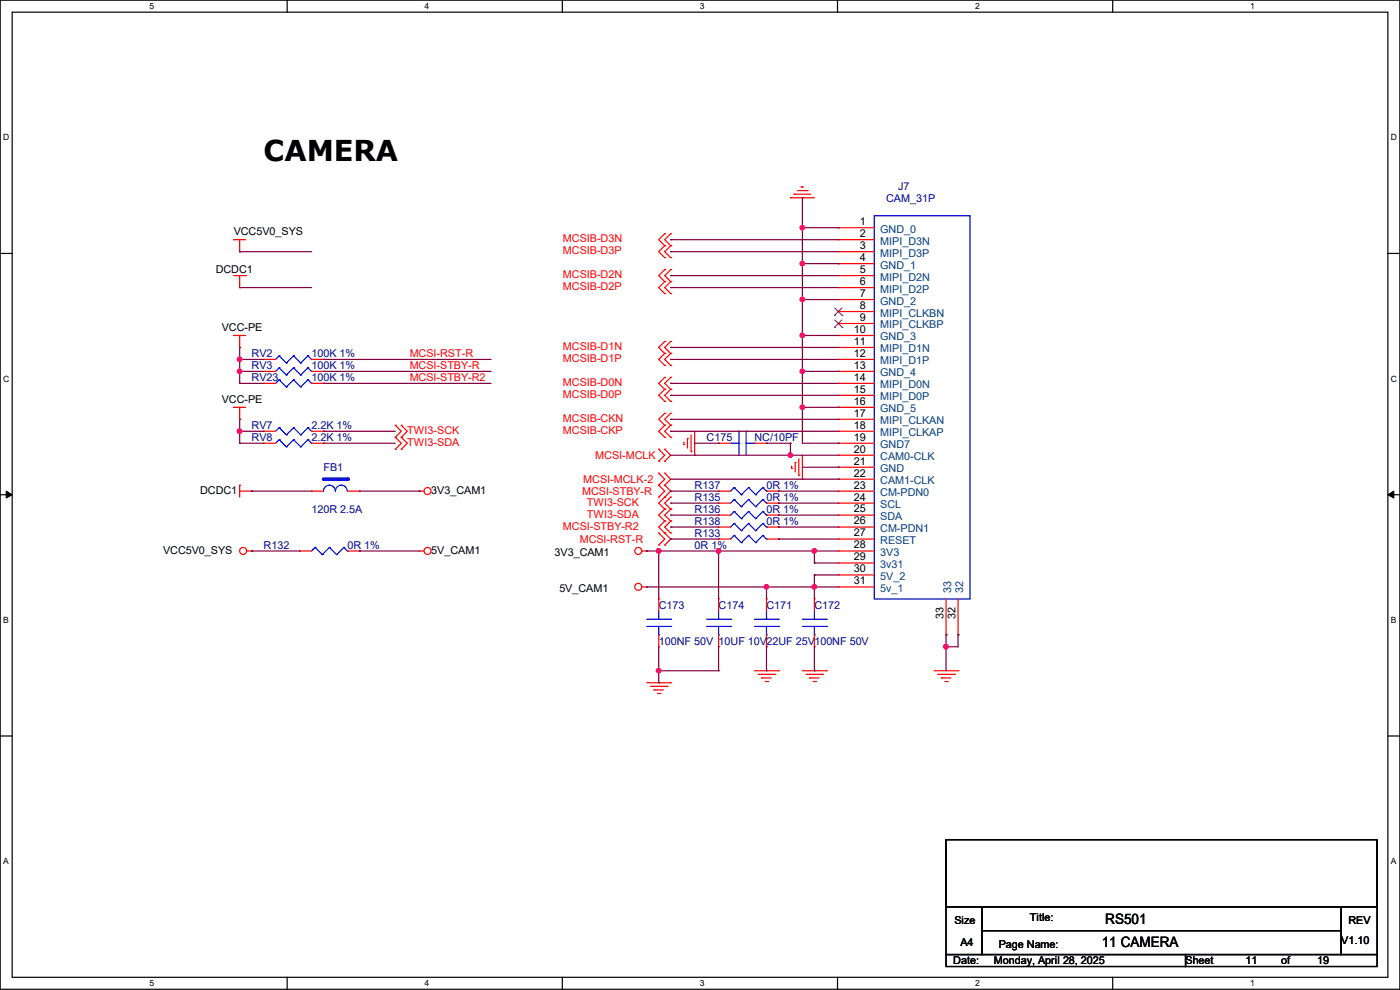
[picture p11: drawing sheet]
<svg xmlns="http://www.w3.org/2000/svg" width="297mm" height="210mm" viewBox="0 0 297 210" stroke-linecap="round" stroke-linejoin="round" font-family="sans-serif">
<g fill="none" stroke="#000" stroke-width=".25">
<path d="M0 0h297v209.8h-297zM2.6 2.6h291.8v204.7h-291.8zM60.9 0v2.6M119.3 0v2.6M177.7 0v2.6M236.1 0v2.6M0 53.8h2.6M294.4 53.8h2.6M0 104.9h2.6M294.4 104.9h2.6M0 156.1h2.6M294.4 156.1h2.6"/>
<path d="M200.7 178.1h91.4v14.2h-91.4zM200.7 192.3h7.6v10.2h-7.6zM208.3 192.3h76.2v5.1h-76.2zM208.3 197.4h76.2v5.1h-76.2zM284.5 192.3h7.6v10.2h-7.6zM60.9 207.3v2.5M119.3 207.3v2.5M177.7 207.3v2.5M200.7 202.5h50.8v2.5h-50.8zM236.1 207.3v2.5M251.5 202.5h40.6v2.5h-40.6z"/>
</g>
<path d="M1.3 104.2l1.3 .7-1.3 .8zM294.4 104.9l1.3-.7v1.5z" fill="#000"/>
<path d="M1.3 104.2l1.3 .7-1.3 .8zM294.4 104.9l1.3-.7v1.5z" fill="none" stroke="#000" stroke-width=".21"/>
<g fill="none" stroke="#f00" stroke-width=".25">
<path d="M170 39.7h.1M170 39.7h.5M49.6 50.8h.1M49.6 50.8h2.5M49.6 58.5h2.5M50.8 53.4h.1M50.8 50.8v2.6M50.8 58.5v2.5M52.1 58.5h.1M141 57.2h.1M141 59.7h.1M141 49.6h.1"/>
<path d="M141 52.1h.1M141 54.7h.1M141 57.2l-1.3 1.3 1.3 1.2M141 59.7l-1.3 1.3 1.3 1.3M141 49.6l-1.3 1.2 1.3 1.3M141 52.1l-1.3 1.3 1.3 1.3M142.3 57.2h.1M142.3 59.7h.1M142.3 49.6h.1M142.3 52.1h.1M142.3 54.7h.1M142.3 57.2l-1.3 1.3 1.3 1.2"/>
<path d="M142.3 59.7l-1.3 1.3 1.3 1.3M142.3 49.6l-1.3 1.2 1.3 1.3M142.3 52.1l-1.3 1.3 1.3 1.3M167.7 42h.1M167.7 42h5.1M168.4 41.2h.1M168.4 41.2h3.6M169.2 40.4h2M171.2 40.4h.1M49.6 71.2h.1M49.6 71.2h2.5M50.8 73.7h.1"/>
<path d="M50.8 61h.1M50.8 71.2v2.5M141 72.4h.1M141 75h.1M141 77.5h.1M141 62.3h.1M141 72.4l-1.3 1.3 1.3 1.3M141 75l-1.3 1.2 1.3 1.3M142.3 72.4h.1M142.3 75h.1M142.3 77.5h.1M142.3 62.3h.1"/>
<path d="M142.3 72.4l-1.3 1.3 1.3 1.3M142.3 75l-1.3 1.2 1.3 1.3M49.6 86.4h.1M49.6 86.4h2.5M50.8 88.9h.1M50.8 86.4v2.5M55.9 91.5h.1M55.9 91.5h2.6M66.1 91.5h2.5M68.6 91.5h.1M83.9 92.8h.1M83.9 90.2h.1"/>
<path d="M83.9 95.3h.1M83.9 90.2l1.2 1.3-1.2 1.3M83.9 92.8l1.2 1.2-1.2 1.3M85.1 92.8h.1M85.1 90.2h.1M85.1 95.3h.1M85.1 90.2l1.3 1.3-1.3 1.3M85.1 92.8l1.3 1.2-1.3 1.3M139.7 97.8h.1M139.7 95.3h.1M139.7 95.3l1.3 1.3-1.3 1.2M141 95.3h.1"/>
<path d="M141 97.8h.1M141 87.7h.1M141 90.2h.1M141 92.8h.1M141 80.1h.1M141 82.6h.1M141 85.1h.1M141 95.3l1.3 1.3-1.3 1.2M141 87.7l-1.3 1.2 1.3 1.3M141 90.2l-1.3 1.3 1.3 1.3M141 80.1l-1.3 1.2 1.3 1.3M141 82.6l-1.3 1.3 1.3 1.2"/>
<path d="M142.3 87.7h.1M142.3 90.2h.1M142.3 92.8h.1M142.3 80.1h.1M142.3 82.6h.1M142.3 85.1h.1M142.3 87.7l-1.3 1.2 1.3 1.3M142.3 90.2l-1.3 1.3 1.3 1.3M142.3 80.1l-1.3 1.2 1.3 1.3M142.3 82.6l-1.3 1.3 1.3 1.2M145.1 94.3h.1M145.1 93.8v.5"/>
<path d="M145.8 93h.1M145.8 93v2M146.6 95.8h.1M146.6 92.2v3.6M147.4 96.6h.1M147.4 91.5v5.1M167.9 99.4h.1M167.9 98.8v.6M168.7 98.1h.1M168.7 98.1v2M169.5 97.3v3.6M170.2 96.6v5"/>
<path d="M50.8 102.9h.1M50.8 102.9v2.6M50.8 104.2h2.6M52.4 116.9h1M53.4 116.9h.1M53.4 104.2h.1M88.9 104.2h.1M88.9 116.9h.1M88.9 116.9h1.1M88.9 104.2h1.1M136.2 116.9h1M137.2 116.9h.1"/>
<path d="M139.7 105.5h.1M139.7 102.9h.1M139.7 115.6h.1M139.7 113.1h.1M139.7 100.4h.1M139.7 102.9l1.3 1.3-1.3 1.3M139.7 113.1l1.3 1.2-1.3 1.3M139.7 100.4l1.3 1.2-1.3 1.3M141 102.9h.1M141 105.5h.1M141 113.1h.1M141 115.6h.1"/>
<path d="M141 108h.1M141 110.5h.1M141 100.4h.1M141 102.9l1.3 1.3-2.6 2.5 1.3 1.3M141 110.5l-1.3 1.3 2.6 2.5-1.3 1.3M141 108l-1.3 1.3 1.3 1.2M141 100.4l1.3 1.2-1.3 1.3M142.3 105.5h.1M142.3 108h.1M142.3 110.5h.1M142.3 113.1h.1M142.3 105.5l-1.3 1.2 1.3 1.3"/>
<path d="M142.3 108l-1.3 1.3 1.3 1.2M142.3 110.5l-1.3 1.3 1.3 1.3M169.5 100.9h.1M170.2 101.6h.1M136.2 124.5h1M137.2 124.5h.1M137.2 144.8h5.1M138 145.6h3.5M138.7 146.3h.1M138.7 146.3h2.1M139.5 147.1h.5M140 147.1h.1"/>
<path d="M141.5 145.6h.1M142.3 144.8h.1M160.1 142.3h5M160.8 143h3.6M161.6 143.8h.1M161.6 143.8h2M162.3 144.6h.6M162.9 144.6h.1M164.4 143h.1M165.1 142.3h.1M170.2 142.3h5.1M171 143h3.5"/>
<path d="M171.7 143.8h.1M171.7 143.8h2.1M172.5 144.6h.5M173 144.6h.1M174.5 143h.1M175.3 142.3h.1M198.2 142.3h5M198.9 143h3.6M199.7 143.8h.1M199.7 143.8h2M200.4 144.6h.6M201 144.6h.1"/>
<path d="M202.5 143h.1M203.2 142.3h.1"/>
<circle cx="51.6" cy="116.9" r=".74"/>
<circle cx="90.7" cy="116.9" r=".74"/>
<circle cx="90.7" cy="104.2" r=".74"/>
<circle cx="135.4" cy="116.9" r=".74"/>
<circle cx="135.4" cy="124.5" r=".74"/>
</g>
<g fill="none" stroke="#00f" stroke-width=".25">
<path d="M59.2 90.7h.1M59.2 90.7l-.7 .8M59.2 90.7l1.5 1.5M60.7 92.2h.1M62.3 90.7h.1M62.3 90.7l-1.6 1.5M62.3 90.7l1.5 1.5M63.8 92.2h.1M65.3 90.7h.1M65.3 90.7l-1.5 1.5M65.3 90.7l.8 .8M66.1 91.5h.1"/>
<path d="M68.6 104.2a1.25 1.25 0 0 1 1.3-1.3 1.25 1.25 0 0 1 1.2 1.3M71.2 104.2a1.25 1.25 0 0 1 1.2-1.3 1.25 1.25 0 0 1 1.3 1.3"/>
</g>
<path d="M68.6 101.6h5.1" fill="none" stroke="#00f" stroke-width=".76"/>
<circle cx="73.7" cy="101.6" r=".38" fill="#00f"/>
<g fill="none" stroke="#f00" stroke-width=".25">
<path d="M177.8 48.3h.1M177.8 50.8h.1M177.8 53.4h.1M177.8 58.5h.1M177.8 55.9h.1M177.8 48.3h7.7M177.8 50.8h7.7M177.8 53.4h7.7M177.8 58.5h7.7M177.8 55.9h7.7M55.9 78.8h.1M55.9 76.2h.1"/>
<path d="M55.9 76.2h2.6M55.9 78.8h2.6M66.1 76.2h2.5M66.1 78.8h2.5M68.6 78.8h.1M68.6 76.2h.1M177.8 63.5h.1M177.8 61h.1M177.8 66.1h.1M177.8 68.6h.1M177.8 71.2h.1M177.8 73.7h.1"/>
<path d="M177.8 76.2h.1M177.8 78.8h.1M177.8 63.5h7.7M177.8 61h7.7M177.8 66.1h7.7M177.8 68.6h7.7M177.8 71.2h7.7M177.8 73.7h7.7M177.8 76.2h7.7M177.8 78.8h7.7M55.9 94h.1M55.9 81.3h.1"/>
<path d="M55.9 94h2.6M55.9 81.3h2.6M66.1 94h2.5M66.1 81.3h2.5M68.6 94h.1M68.6 81.3h.1M152.4 94h.1M152.4 94h2.6M160.1 94h2.5M162.6 94h.1M177.8 81.3h.1M177.8 83.9h.1"/>
<path d="M177.8 86.4h.1M177.8 88.9h.1M177.8 91.5h.1M177.8 94h.1M177.8 96.6h.1M177.8 99.1h.1M177.8 94h7.7M177.8 81.3h7.7M177.8 83.9h7.7M177.8 86.4h7.7M177.8 88.9h7.7M177.8 91.5h7.7"/>
<path d="M177.8 96.6h7.7M177.8 99.1h7.7M63.5 116.9h.1M63.5 116.9h2.6M66.1 104.2h.1M66.1 104.2h2.5M73.7 104.2h2.5M73.7 116.9h2.5M76.2 104.2h.1M76.2 116.9h.1M152.4 109.3h.1M152.4 114.3h.1"/>
<path d="M152.4 104.2h.1M152.4 106.7h.1M152.4 111.8h.1M152.4 104.2h2.6M152.4 109.3h2.6M152.4 114.3h2.6M152.4 106.7h2.6M152.4 111.8h2.6M162.6 104.2h2.5M162.6 109.3h2.5M162.6 114.3h2.5M162.6 106.7h2.5"/>
<path d="M162.6 111.8h2.5M165.1 109.3h.1M165.1 114.3h.1M165.1 104.2h.1M165.1 106.7h.1M165.1 111.8h.1M177.8 101.6h.1M177.8 104.2h.1M177.8 106.7h.1M177.8 109.3h.1M177.8 111.8h.1M177.8 114.3h.1"/>
<path d="M177.8 116.9h.1M177.8 119.4h.1M177.8 104.2h7.7M177.8 109.3h7.7M177.8 114.3h7.7M177.8 116.9h7.7M177.8 101.6h7.7M177.8 106.7h7.7M177.8 111.8h7.7M177.8 119.4h7.7M139.7 127h.1M139.7 137.2h.1"/>
<path d="M139.7 127v2.6M139.7 134.7v2.5M152.4 127h.1M152.4 137.2h.1M152.4 127v2.6M152.4 134.7v2.5M162.6 127h.1M162.6 137.2h.1M162.6 127v2.6M162.6 134.7v2.5M172.8 127h.1M172.8 137.2h.1"/>
<path d="M172.8 127v2.6M172.8 134.7v2.5M177.8 122h.1M177.8 124.5h.1M177.8 122h7.7M177.8 124.5h7.7M200.7 134.7h.1M200.7 127v7.7M203.2 134.7h.1M203.2 127v7.7"/>
</g>
<g fill="none" stroke="#00f" stroke-width=".25">
<path d="M185.5 45.8h20.3v81.2h-20.3zM59.2 78h.1M59.2 75.5h.1M59.2 78l-.7 .8M59.2 78l1.5 1.5M59.2 75.5l-.7 .7M59.2 75.5l1.5 1.5M60.7 79.5h.1M60.7 77h.1M62.3 78h.1M62.3 75.5h.1M62.3 78l-1.6 1.5"/>
<path d="M62.3 78l1.5 1.5M62.3 75.5l-1.6 1.5M62.3 75.5l1.5 1.5M63.8 79.5h.1M63.8 77h.1M65.3 78h.1M65.3 75.5h.1M65.3 78l-1.5 1.5M65.3 78l.8 .8M65.3 75.5l-1.5 1.5M65.3 75.5l.8 .7M66.1 78.8h.1"/>
<path d="M66.1 76.2h.1M59.2 93.3h.1M59.2 80.6h.1M59.2 93.3l-.7 .7M59.2 93.3l1.5 1.5M59.2 80.6l-.7 .7M59.2 80.6l1.5 1.5M60.7 94.8h.1M60.7 82.1h.1M62.3 93.3h.1M62.3 80.6h.1M62.3 93.3l-1.6 1.5"/>
<path d="M62.3 93.3l1.5 1.5M62.3 80.6l-1.6 1.5M62.3 80.6l1.5 1.5M63.8 94.8h.1M63.8 82.1h.1M65.3 93.3h.1M65.3 80.6h.1M65.3 93.3l-1.5 1.5M65.3 93.3l.8 .7M65.3 80.6l-1.5 1.5M65.3 80.6l.8 .7M66.1 94h.1"/>
<path d="M66.1 81.3h.1M155 94h1.8M156.8 94h.1M156.8 91.5h.1M156.8 91.5v5.1M158.3 91.5h.1M158.3 94h1.8M158.3 91.5v5.1M160.1 94h.1M66.8 116.1h.1M66.8 116.1l-.7 .8M66.8 116.1l1.6 1.5"/>
<path d="M68.4 117.6h.1M69.9 116.1h.1M69.9 116.1l-1.5 1.5M69.9 116.1l1.5 1.5M71.4 117.6h.1M72.9 116.1h.1M72.9 116.1l-1.5 1.5M72.9 116.1l.8 .8M73.7 116.9h.1M155.7 108.5h.1M155.7 113.6h.1M155.7 103.4h.1"/>
<path d="M155.7 106h.1M155.7 111h.1M155.7 108.5l-.7 .8M155.7 108.5l1.6 1.5M155.7 113.6l-.7 .7M155.7 113.6l1.6 1.5M155.7 103.4l-.7 .8M155.7 103.4l1.6 1.5M155.7 106l-.7 .7M155.7 106l1.6 1.5M155.7 111l-.7 .8M155.7 111l1.6 1.6"/>
<path d="M157.3 110h.1M157.3 115.1h.1M157.3 104.9h.1M157.3 107.5h.1M157.3 112.6h.1M158.8 108.5h.1M158.8 113.6h.1M158.8 103.4h.1M158.8 106h.1M158.8 111h.1M158.8 108.5l-1.5 1.5M158.8 108.5l1.5 1.5"/>
<path d="M158.8 113.6l-1.5 1.5M158.8 113.6l1.5 1.5M158.8 103.4l-1.5 1.5M158.8 103.4l1.5 1.5M158.8 106l-1.5 1.5M158.8 106l1.5 1.5M158.8 111l-1.5 1.6M158.8 111l1.5 1.6M160.3 110h.1M160.3 115.1h.1M160.3 104.9h.1M160.3 107.5h.1"/>
<path d="M160.3 112.6h.1M161.8 108.5h.1M161.8 113.6h.1M161.8 103.4h.1M161.8 106h.1M161.8 111h.1M161.8 108.5l-1.5 1.5M161.8 108.5l.8 .8M161.8 113.6l-1.5 1.5M161.8 113.6l.8 .7M161.8 103.4l-1.5 1.5M161.8 103.4l.8 .8"/>
<path d="M161.8 106l-1.5 1.5M161.8 106l.8 .7M161.8 111l-1.5 1.6M161.8 111l.8 .8M162.6 109.3h.1M162.6 114.3h.1M162.6 104.2h.1M162.6 106.7h.1M162.6 111.8h.1M137.2 132.9h5.1M137.2 131.4h5.1M139.7 134.7h.1"/>
<path d="M139.7 131.4h.1M139.7 129.6v1.8M139.7 132.9v1.8M142.3 132.9h.1M142.3 131.4h.1M149.9 132.9h5.1M149.9 131.4h5.1M152.4 134.7h.1M152.4 131.4h.1M152.4 129.6v1.8M152.4 132.9v1.8M155 132.9h.1"/>
<path d="M155 131.4h.1M160.1 132.9h5M160.1 131.4h5M162.6 134.7h.1M162.6 131.4h.1M162.6 129.6v1.8M162.6 132.9v1.8M165.1 132.9h.1M165.1 131.4h.1M170.2 132.9h5.1M170.2 131.4h5.1M172.8 134.7h.1"/>
<path d="M172.8 131.4h.1M172.8 129.6v1.8M172.8 132.9v1.8M175.3 132.9h.1M175.3 131.4h.1"/>
</g>
<path d="M177 66.9h.1M177 69.4h.1M177.1 65.3l1.5 1.6M177.1 67.9l1.5 1.5M178.6 65.3l-1.6 1.6M178.6 67.9l-1.6 1.5M178.6 66.9h.1M178.6 69.4h.1" fill="none" stroke="#804000" stroke-width=".21"/>
<path d="M50.8 78.8h.1M50.8 73.7h.1M50.8 76.2h.1M50.8 78.8h5.1M50.8 73.7v2.5M50.8 76.2h5.1" fill="none" stroke="#800040" stroke-width=".25"/>
<circle cx="50.8" cy="76.2" r=".49" fill="#f0f"/>
<circle cx="50.8" cy="76.2" r=".49" fill="none" stroke="#f0f" stroke-width=".25"/>
<path d="M50.8 76.2h.1M50.8 76.2v2.6M68.6 76.2h.1M68.6 78.8h.1M68.6 76.2h35.6M68.6 78.8h35.6M50.8 94h.1M50.8 88.9h.1M50.8 91.5h.1M50.8 88.9v2.6M50.8 94h5.1M50.8 91.5h5.1" fill="none" stroke="#800040" stroke-width=".25"/>
<circle cx="50.8" cy="91.5" r=".49" fill="#f0f"/>
<circle cx="50.8" cy="91.5" r=".49" fill="none" stroke="#f0f" stroke-width=".25"/>
<g fill="none" stroke="#800040" stroke-width=".25">
<path d="M50.8 53.4h.1M50.8 53.4h15.3M170.2 42h.1M170.2 48.3h.1M170.2 42v13.9M50.8 61h.1M50.8 61h15.3M50.8 91.5h.1M50.8 81.3h.1M50.8 91.5v2.5M50.8 81.3h5.1M68.6 91.5h.1"/>
<path d="M68.6 94h.1M68.6 81.3h.1M68.6 91.5h15.3M68.6 94h15.3M68.6 81.3h35.6"/>
</g>
<circle cx="170.2" cy="55.9" r=".49" fill="#f0f"/>
<circle cx="170.2" cy="55.9" r=".49" fill="none" stroke="#f0f" stroke-width=".25"/>
<circle cx="170.2" cy="48.3" r=".49" fill="#f0f"/>
<circle cx="170.2" cy="48.3" r=".49" fill="none" stroke="#f0f" stroke-width=".25"/>
<g fill="none" stroke="#800040" stroke-width=".25">
<path d="M142.3 50.8h.1M142.3 53.4h.1M142.3 58.5h.1M142.3 50.8h35.5M142.3 53.4h35.5M142.3 58.5h35.5M170.2 55.9h.1M170.2 48.3h7.6M170.2 55.9v15.3M170.2 55.9h7.6M177.8 48.3h.1M177.8 55.9h.1"/>
<path d="M142.3 61h.1M142.3 61h35.5M170.2 63.5h.1"/>
</g>
<circle cx="170.2" cy="63.5" r=".49" fill="#f0f"/>
<circle cx="170.2" cy="63.5" r=".49" fill="none" stroke="#f0f" stroke-width=".25"/>
<path d="M170.2 71.2h.1M170.2 63.5h7.6M170.2 71.2v7.6M177.8 63.5h.1" fill="none" stroke="#800040" stroke-width=".25"/>
<circle cx="170.2" cy="71.1" r=".49" fill="#f0f"/>
<circle cx="170.2" cy="71.1" r=".49" fill="none" stroke="#f0f" stroke-width=".25"/>
<path d="M142.3 73.7h.1M142.3 76.2h.1M142.3 73.7h35.5M142.3 76.2h35.5M170.2 78.8h.1M170.2 71.2h7.6M170.2 78.8v7.6M177.8 71.2h.1" fill="none" stroke="#800040" stroke-width=".25"/>
<circle cx="170.2" cy="86.4" r=".49" fill="#f0f"/>
<circle cx="170.2" cy="86.4" r=".49" fill="none" stroke="#f0f" stroke-width=".25"/>
<circle cx="170.2" cy="78.8" r=".49" fill="#f0f"/>
<circle cx="170.2" cy="78.8" r=".49" fill="none" stroke="#f0f" stroke-width=".25"/>
<g fill="none" stroke="#800040" stroke-width=".25">
<path d="M170.2 78.8h7.6M177.8 78.8h.1M142.3 81.3h.1M142.3 83.9h.1M142.3 88.9h.1M142.3 91.5h.1M142.3 81.3h35.5M142.3 83.9h35.5M142.3 88.9h35.5M142.3 91.5h35.5M170.2 86.4h.1M170.2 86.4h7.6"/>
<path d="M170.2 86.4v7.6h7.6M170.2 99.1h7.6M177.8 86.4h.1M177.8 94h.1M177.8 99.1h.1M137.2 116.9h.1M137.2 116.9h15.2M139.7 116.9h.1M142.3 101.6h35.5M177.8 101.6h.1"/>
</g>
<circle cx="152.4" cy="116.9" r=".49" fill="#f0f"/>
<circle cx="152.4" cy="116.9" r=".49" fill="none" stroke="#f0f" stroke-width=".25"/>
<circle cx="139.7" cy="116.9" r=".49" fill="#f0f"/>
<circle cx="139.7" cy="116.9" r=".49" fill="none" stroke="#f0f" stroke-width=".25"/>
<path d="M139.7 116.9h.1M139.7 116.9v10.1M152.4 116.9h.1M152.4 116.9v10.1M152.4 116.9h20.4" fill="none" stroke="#800040" stroke-width=".25"/>
<circle cx="172.7" cy="116.9" r=".49" fill="#f0f"/>
<circle cx="172.7" cy="116.9" r=".49" fill="none" stroke="#f0f" stroke-width=".25"/>
<path d="M172.8 116.9h.1M172.8 119.4h.1M172.8 116.9h5M172.8 116.9v2.5M172.8 119.4h5M137.2 124.5h.1M137.2 124.5h25.4M172.8 122h.1M172.8 122v2.5M172.8 122h5" fill="none" stroke="#800040" stroke-width=".25"/>
<circle cx="162.6" cy="124.5" r=".49" fill="#f0f"/>
<circle cx="162.6" cy="124.5" r=".49" fill="none" stroke="#f0f" stroke-width=".25"/>
<path d="M162.6 124.5h.1M162.6 124.5h15.2M162.6 124.5v2.5M172.8 124.5h.1M172.8 124.5v2.5" fill="none" stroke="#800040" stroke-width=".25"/>
<circle cx="172.7" cy="124.5" r=".49" fill="#f0f"/>
<circle cx="172.7" cy="124.5" r=".49" fill="none" stroke="#f0f" stroke-width=".25"/>
<path d="M200.7 134.7h.1M200.7 137.2h.1M200.7 134.7v2.5M203.2 134.7h.1M203.2 134.7v2.5h-2.5" fill="none" stroke="#800040" stroke-width=".25"/>
<circle cx="200.7" cy="137.2" r=".49" fill="#f0f"/>
<circle cx="200.7" cy="137.2" r=".49" fill="none" stroke="#f0f" stroke-width=".25"/>
<path d="M200.7 137.2h.1M200.7 137.2v5.1M139.7 142.3h.1M139.7 142.3h12.7" fill="none" stroke="#800040" stroke-width=".25"/>
<circle cx="139.7" cy="142.3" r=".49" fill="#f0f"/>
<circle cx="139.7" cy="142.3" r=".49" fill="none" stroke="#f0f" stroke-width=".25"/>
<g fill="none" stroke="#800040" stroke-width=".25">
<path d="M142.3 96.6h25.4M167.7 96.6h.1M53.4 104.2h.1M53.4 116.9h.1M53.4 104.2h12.7M53.4 116.9h10.1M76.2 116.9h.1M76.2 104.2h12.7M76.2 116.9h12.7M88.9 104.2h.1M142.3 114.3h.1M142.3 114.3h10.1"/>
<path d="M165.1 114.3h.1M165.1 114.3h12.7M139.7 144.8h.1M139.7 142.3v2.5"/>
</g>
<circle cx="167.7" cy="96.5" r=".49" fill="#f0f"/>
<circle cx="167.7" cy="96.5" r=".49" fill="none" stroke="#f0f" stroke-width=".25"/>
<g fill="none" stroke="#800040" stroke-width=".25">
<path d="M50.8 78.8h.1M50.8 78.8v2.5M147.4 94h5M152.4 94h.1M167.7 94h.1M167.7 96.6h.1M167.7 94v2.6M167.7 96.6h10.1M142.3 106.7h.1M142.3 109.3h.1M142.3 104.2h.1M142.3 106.7h10.1"/>
<path d="M142.3 109.3h10.1M142.3 104.2h10.1M165.1 106.7h.1M165.1 109.3h.1M165.1 104.2h.1M165.1 106.7h12.7M165.1 109.3h12.7M165.1 104.2h12.7"/>
</g>
<circle cx="50.8" cy="78.8" r=".49" fill="#f0f"/>
<circle cx="50.8" cy="78.8" r=".49" fill="none" stroke="#f0f" stroke-width=".25"/>
<g fill="none" stroke="#800040" stroke-width=".25">
<path d="M162.6 94h.1M162.6 94h5.1M142.3 111.8h.1M142.3 111.8h10.1M165.1 111.8h.1M165.1 111.8h12.7M139.7 137.2v5.1M152.4 137.2v5.1M162.6 137.2v5.1M172.8 137.2v5.1M139.7 142.3h.1M152.4 142.3h.1"/>
<path d="M162.6 142.3h.1M172.8 142.3h.1"/>
</g>
<circle cx="50.8" cy="76.2" r=".49" fill="#f0f"/>
<circle cx="50.8" cy="76.2" r=".49" fill="none" stroke="#f0f" stroke-width=".25"/>
<circle cx="50.8" cy="91.5" r=".49" fill="#f0f"/>
<circle cx="50.8" cy="91.5" r=".49" fill="none" stroke="#f0f" stroke-width=".25"/>
<circle cx="170.2" cy="55.9" r=".49" fill="#f0f"/>
<circle cx="170.2" cy="55.9" r=".49" fill="none" stroke="#f0f" stroke-width=".25"/>
<circle cx="170.2" cy="48.3" r=".49" fill="#f0f"/>
<circle cx="170.2" cy="48.3" r=".49" fill="none" stroke="#f0f" stroke-width=".25"/>
<circle cx="170.2" cy="63.5" r=".49" fill="#f0f"/>
<circle cx="170.2" cy="63.5" r=".49" fill="none" stroke="#f0f" stroke-width=".25"/>
<circle cx="170.2" cy="71.1" r=".49" fill="#f0f"/>
<circle cx="170.2" cy="71.1" r=".49" fill="none" stroke="#f0f" stroke-width=".25"/>
<circle cx="170.2" cy="86.4" r=".49" fill="#f0f"/>
<circle cx="170.2" cy="86.4" r=".49" fill="none" stroke="#f0f" stroke-width=".25"/>
<circle cx="170.2" cy="78.8" r=".49" fill="#f0f"/>
<circle cx="170.2" cy="78.8" r=".49" fill="none" stroke="#f0f" stroke-width=".25"/>
<circle cx="152.4" cy="116.9" r=".49" fill="#f0f"/>
<circle cx="152.4" cy="116.9" r=".49" fill="none" stroke="#f0f" stroke-width=".25"/>
<circle cx="139.7" cy="116.9" r=".49" fill="#f0f"/>
<circle cx="139.7" cy="116.9" r=".49" fill="none" stroke="#f0f" stroke-width=".25"/>
<circle cx="172.7" cy="116.9" r=".49" fill="#f0f"/>
<circle cx="172.7" cy="116.9" r=".49" fill="none" stroke="#f0f" stroke-width=".25"/>
<circle cx="162.6" cy="124.5" r=".49" fill="#f0f"/>
<circle cx="162.6" cy="124.5" r=".49" fill="none" stroke="#f0f" stroke-width=".25"/>
<circle cx="172.7" cy="124.5" r=".49" fill="#f0f"/>
<circle cx="172.7" cy="124.5" r=".49" fill="none" stroke="#f0f" stroke-width=".25"/>
<circle cx="200.7" cy="137.2" r=".49" fill="#f0f"/>
<circle cx="200.7" cy="137.2" r=".49" fill="none" stroke="#f0f" stroke-width=".25"/>
<circle cx="139.7" cy="142.3" r=".49" fill="#f0f"/>
<circle cx="139.7" cy="142.3" r=".49" fill="none" stroke="#f0f" stroke-width=".25"/>
<circle cx="167.7" cy="96.5" r=".49" fill="#f0f"/>
<circle cx="167.7" cy="96.5" r=".49" fill="none" stroke="#f0f" stroke-width=".25"/>
<circle cx="50.8" cy="78.8" r=".49" fill="#f0f"/>
<circle cx="50.8" cy="78.8" r=".49" fill="none" stroke="#f0f" stroke-width=".25"/>
<text font-size="6.1" x="55.9" y="34.1">CAMERA</text>
<g font-size="3">
<text x="234.5" y="196.1">RS501</text>
<text x="233.7" y="200.9">11 CAMERA</text>
</g>
<g font-size="2.3" fill="#000080">
<text x="190.5" y="40.2">J7</text>
<text x="188" y="42.8">CAM_31P</text>
<text x="53.4" y="75.8">RV2</text>
<text x="66.1" y="75.8">100K 1%</text>
<text x="53.4" y="78.3">RV3</text>
<text x="53.4" y="80.9">RV23</text>
<text x="66.1" y="78.3">100K 1%</text>
<text x="66.1" y="80.9">100K 1%</text>
<text x="53.4" y="91">RV7</text>
<text x="53.4" y="93.6">RV8</text>
<text x="66.1" y="91">2.2K 1%</text>
<text x="66.1" y="93.6">2.2K 1%</text>
<text x="149.9" y="93.6">C175</text>
<text x="160.1" y="93.6">NC/10PF</text>
<text x="68.6" y="99.9">FB1</text>
<text x="147.4" y="103.7">R137</text>
<text x="147.4" y="106.3">R135</text>
<text x="162.6" y="103.7">0R 1%</text>
<text x="162.6" y="106.3">0R 1%</text>
<text x="66.1" y="108.8">120R 2.5A</text>
<text x="147.4" y="108.8">R136</text>
<text x="147.4" y="113.9">R133</text>
<text x="147.4" y="111.3">R138</text>
<text x="162.6" y="108.8">0R 1%</text>
<text x="162.6" y="111.3">0R 1%</text>
<text x="55.9" y="116.4">R132</text>
<text x="73.7" y="116.4">0R 1%</text>
<text x="147.4" y="116.4">0R 1%</text>
<text x="139.7" y="129.1">C173</text>
<text x="152.4" y="129.1">C174</text>
<text x="162.6" y="129.1">C171</text>
<text x="172.8" y="129.1">C172</text>
<text x="139.7" y="136.7">100NF 50V</text>
<text x="152.4" y="136.7">10UF 10V</text>
<text x="162.6" y="136.7">22UF 25V</text>
<text x="172.8" y="136.7">100NF 50V</text>
</g>
<g font-size="2.3">
<text x="182.4" y="47.8">1</text>
<text x="49.6" y="49.9">VCC5V0_SYS</text>
<text x="182.4" y="50.3">2</text>
<text x="182.4" y="52.8">3</text>
<text x="45.8" y="58">DCDC1</text>
<text x="182.4" y="57.9">5</text>
<text x="182.4" y="55.4">4</text>
<text x="182.4" y="63">7</text>
<text x="182.4" y="60.5">6</text>
<text x="182.4" y="65.5">8</text>
<text x="47" y="70.2">VCC-PE</text>
<text x="181.1" y="70.6">10</text>
<text x="182.4" y="68.1">9</text>
<text x="181.1" y="73.2">11</text>
<text x="181.1" y="75.7">12</text>
<text x="181.1" y="78.2">13</text>
<text x="181.1" y="80.8">14</text>
<text x="181.1" y="83.3">15</text>
<text x="47" y="85.4">VCC-PE</text>
<text x="181.1" y="85.9">16</text>
<text x="181.1" y="88.4">17</text>
<text x="181.1" y="90.9">18</text>
<text x="181.1" y="93.5">19</text>
<text x="181.1" y="96">20</text>
<text x="181.1" y="98.6">21</text>
<text x="181.1" y="101.1">22</text>
<text x="42.5" y="104.7">DCDC1</text>
<text x="91.5" y="104.7">3V3_CAM1</text>
<text x="181.1" y="103.6">23</text>
<text x="181.1" y="106.2">24</text>
<text x="181.1" y="108.7">25</text>
<text x="181.1" y="111.3">26</text>
<text x="181.1" y="113.8">27</text>
<text x="34.6" y="117.4">VCC5V0_SYS</text>
<text x="91.5" y="117.4">5V_CAM1</text>
<text x="117.6" y="117.9">3V3_CAM1</text>
<text x="181.1" y="116.3">28</text>
<text x="181.1" y="118.9">29</text>
<text x="118.7" y="125.6">5V_CAM1</text>
<text x="181.1" y="121.4">30</text>
<text x="181.1" y="124">31</text>
<text x="200.2" y="131.4" transform="rotate(-90 200.2 131.4)">33</text>
<text x="202.7" y="131.4" transform="rotate(-90 202.7 131.4)">32</text>
<text x="202.5" y="195.9">Size</text>
<text x="218.5" y="195.4">Title:</text>
<text x="286" y="195.9">REV</text>
<text x="203.8" y="200.7">A4</text>
<text x="211.9" y="201">Page Name:</text>
<text x="284.5" y="200.2">V1.10</text>
<text x="202.2" y="204.6">Date:</text>
<text x="210.9" y="204.6">Monday, April 28, 2025</text>
<text x="251.5" y="204.6">Sheet</text>
<text x="264.2" y="204.6">11</text>
<text x="271.8" y="204.6">of</text>
<text x="279.4" y="204.6">19</text>
</g>
<g font-size="2.3" fill="#f00">
<text x="119.4" y="51.4">MCSIB-D3N</text>
<text x="119.4" y="53.9">MCSIB-D3P</text>
<text x="119.4" y="59">MCSIB-D2N</text>
<text x="119.4" y="61.6">MCSIB-D2P</text>
<text x="86.9" y="75.7">MCSI-RST-R</text>
<text x="119.4" y="74.3">MCSIB-D1N</text>
<text x="119.4" y="76.8">MCSIB-D1P</text>
<text x="86.9" y="78.3">MCSI-STBY-R</text>
<text x="86.9" y="80.8">MCSI-STBY-R2</text>
<text x="119.4" y="81.9">MCSIB-D0N</text>
<text x="119.4" y="89.5">MCSIB-CKN</text>
<text x="119.4" y="84.4">MCSIB-D0P</text>
<text x="86.4" y="92">TWI3-SCK</text>
<text x="86.4" y="94.6">TWI3-SDA</text>
<text x="119.4" y="92">MCSIB-CKP</text>
<text x="126.3" y="97.4">MCSI-MCLK</text>
<text x="123.5" y="105">MCSI-STBY-R</text>
<text x="123.7" y="102.4">MCSI-MCLK-2</text>
<text x="124.5" y="107.3">TWI3-SCK</text>
<text x="119.4" y="112.4">MCSI-STBY-R2</text>
<text x="124.5" y="109.8">TWI3-SDA</text>
<text x="123" y="115.1">MCSI-RST-R</text>
</g>
<g font-size="2.3" fill="#004080">
<text x="186.7" y="49.4">GND_0</text>
<text x="186.7" y="51.9">MIPI_D3N</text>
<text x="186.7" y="54.4">MIPI_D3P</text>
<text x="186.7" y="59.5">MIPI_D2N</text>
<text x="186.7" y="57">GND_1</text>
<text x="186.7" y="64.6">GND_2</text>
<text x="186.7" y="62.1">MIPI_D2P</text>
<text x="186.7" y="67.1">MIPI_CLKBN</text>
<text x="186.7" y="69.7">MIPI_CLKBP</text>
<text x="186.7" y="72.2">GND_3</text>
<text x="186.7" y="74.8">MIPI_D1N</text>
<text x="186.7" y="77.3">MIPI_D1P</text>
<text x="186.7" y="79.8">GND_4</text>
<text x="186.7" y="82.4">MIPI_D0N</text>
<text x="186.7" y="84.9">MIPI_D0P</text>
<text x="186.7" y="87.5">GND_5</text>
<text x="186.7" y="90">MIPI_CLKAN</text>
<text x="186.7" y="92.5">MIPI_CLKAP</text>
<text x="186.7" y="95.1">GND7</text>
<text x="186.7" y="97.6">CAM0-CLK</text>
<text x="186.7" y="100.2">GND</text>
<text x="186.7" y="102.7">CAM1-CLK</text>
<text x="186.7" y="105.2">CM-PDN0</text>
<text x="186.7" y="107.8">SCL</text>
<text x="186.7" y="110.3">SDA</text>
<text x="186.7" y="112.9">CM-PDN1</text>
<text x="186.7" y="115.4">RESET</text>
<text x="186.7" y="117.9">3V3</text>
<text x="186.7" y="120.5">3v31</text>
<text x="186.7" y="123">5V_2</text>
<text x="186.7" y="125.6">5v_1</text>
<text x="201.8" y="125.8" transform="rotate(-90 201.8 125.8)">33</text>
<text x="204.3" y="125.8" transform="rotate(-90 204.3 125.8)">32</text>
</g>
<g font-size="1.8">
<text x="31.7" y="1.9">5</text>
<text x="90.1" y="1.9">4</text>
<text x="148.5" y="1.9">3</text>
<text x="206.8" y="1.9">2</text>
<text x="265.2" y="1.9">1</text>
<text x=".7" y="29.8">D</text>
<text x="295.1" y="29.8">D</text>
<text x=".7" y="80.9">C</text>
<text x="295.1" y="80.9">C</text>
<text x=".7" y="132.1">B</text>
<text x="295.1" y="132.1">B</text>
<text x=".7" y="183.3">A</text>
<text x="295.1" y="183.3">A</text>
<text x="31.7" y="209.2">5</text>
<text x="90.1" y="209.2">4</text>
<text x="148.5" y="209.2">3</text>
<text x="206.8" y="209.2">2</text>
<text x="265.2" y="209.2">1</text>
</g>
</svg>
